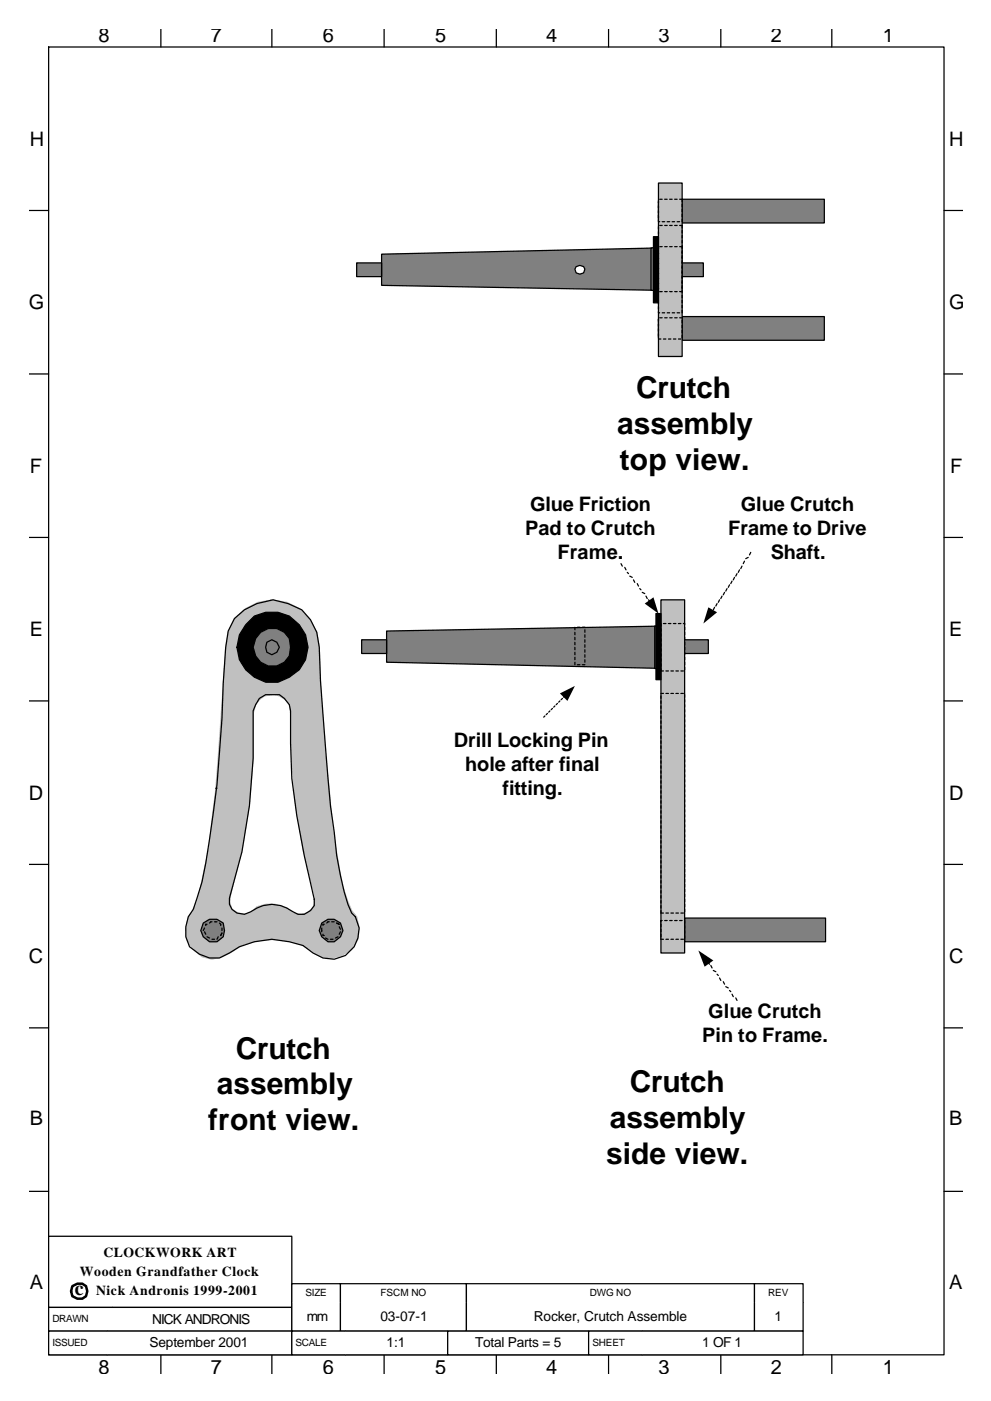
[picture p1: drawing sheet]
<svg xmlns="http://www.w3.org/2000/svg" width="210mm" height="297mm" viewBox="0 0 210 297" stroke-linecap="round" stroke-linejoin="round" font-family="sans-serif">
<g fill="#808080" stroke="#000" stroke-width=".26">
<path d="M82 133.8l59-1.1v9l-59-1.3z" fill-rule="evenodd"/>
<path d="M76.7 135.6h5.3v3h-5.3z" fill-rule="evenodd"/>
<path d="M145 135.6h5.3v3h-5.3z" fill-rule="evenodd"/>
<path d="M138.9 132.7h6.1v9h-6.1z" fill-rule="evenodd"/>
</g>
<g fill="none" stroke="#000" stroke-width=".26">
<path d="M122 133v.5M122 134.1v.5M122 135.1v.5M122 136.2v.5M122 137.2v.6M122 138.3v.5M122 139.3v.6M122.5 133h.5M123.6 133h.5M124.1 133.5v.6M124.1 134.6v.5M124.1 135.6v.6"/>
<path d="M124.1 136.7v.5M124.1 137.8v.5M124.1 138.8v.5M124.1 139.9v.5M122 140.4v.5M122.5 140.9h.5M123.6 140.9h.5"/>
</g>
<path d="M200.3 252.6h4z" fill="#fff"/>
<g fill="none" stroke="#000" stroke-width=".26">
<path d="M10.3 10h190v277.2h-190zM34.1 6.2v3.8M57.7 6.2v3.8M81.5 6.2v3.8M105.3 6.2v3.8M129.1 6.2v3.8M152.9 6.2v3.8M176.5 6.2v3.8M6.3 44.6h4M200.3 44.6h4M6.3 79.3h4M200.3 79.3h4"/>
<path d="M6.3 113.9h4M200.3 113.9h4M6.3 148.6h4M200.3 148.6h4M6.3 183.3h4M200.3 183.3h4M6.3 217.9h4M200.3 217.9h4M6.3 252.6h4M200.3 252.6h4M34.1 287.2v4.1M57.7 287.2v4.1"/>
<path d="M81.5 287.2v4.1M105.3 287.2v4.1M129.1 287.2v4.1M152.9 287.2v4.1M176.5 287.2v4.1"/>
</g>
<path d="M10.3 262.1h51.6v15.1h-51.6z" fill-rule="evenodd" fill="#fff" stroke="#000" stroke-width=".26"/>
<path d="M61.9 272.2h10.3v3.9h-10.3z" fill-rule="evenodd" fill="#fff"/>
<path d="M61.9 276.1v-3.9h10.3v3.9" fill="none" stroke="#000" stroke-width=".26"/>
<path d="M72.2 272.2h26.8v3.9h-26.8z" fill-rule="evenodd" fill="#fff"/>
<path d="M72.2 276.1v-3.9h26.8v3.9" fill="none" stroke="#000" stroke-width=".26"/>
<path d="M99 272.2h61.1v3.9h-61.1z" fill-rule="evenodd" fill="#fff"/>
<path d="M99 276.1v-3.9h61.1v3.9" fill="none" stroke="#000" stroke-width=".26"/>
<path d="M160.1 272.2h10.3v3.9h-10.3z" fill-rule="evenodd" fill="#fff"/>
<path d="M160.1 276.1v-3.9h10.3v3.9" fill="none" stroke="#000" stroke-width=".26"/>
<path d="M10.3 277.2h13.5v5h-13.5z" fill-rule="evenodd" fill="#fff"/>
<path d="M23.8 277.2h-13.5v5h13.5" fill="none" stroke="#000" stroke-width=".26"/>
<path d="M23.8 277.2h38.1v5h-38.1z" fill-rule="evenodd" fill="#fff"/>
<path d="M23.8 277.2h38.1v5h-38.1" fill="none" stroke="#000" stroke-width=".26"/>
<path d="M61.9 276.1h10.3v6.1h-10.3z" fill-rule="evenodd" fill="#fff"/>
<path d="M61.9 276.1v6.1h10.3v-6.1" fill="none" stroke="#000" stroke-width=".26"/>
<path d="M72.2 276.1h26.8v6.1h-26.8z" fill-rule="evenodd" fill="#fff"/>
<path d="M72.2 276.1v6.1h26.8v-6.1" fill="none" stroke="#000" stroke-width=".26"/>
<path d="M99 276.1h61.1v6.1h-61.1z" fill-rule="evenodd" fill="#fff"/>
<path d="M99 276.1v6.1h61.1v-6.1" fill="none" stroke="#000" stroke-width=".26"/>
<path d="M160.1 276.1h10.3v6.1h-10.3z" fill-rule="evenodd" fill="#fff"/>
<path d="M160.1 276.1v6.1h10.3v-6.1" fill="none" stroke="#000" stroke-width=".26"/>
<path d="M10.3 282.2h12.5v5h-12.5z" fill-rule="evenodd" fill="#fff"/>
<path d="M22.8 282.2h-12.5v5h12.5" fill="none" stroke="#000" stroke-width=".26"/>
<path d="M22.8 282.2h39.1v5h-39.1z" fill-rule="evenodd" fill="#fff"/>
<path d="M22.8 282.2h39.1v5h-39.1" fill="none" stroke="#000" stroke-width=".26"/>
<path d="M61.9 282.2h11.4v5h-11.4z" fill-rule="evenodd" fill="#fff"/>
<path d="M73.3 282.2h-11.4v5h11.4" fill="none" stroke="#000" stroke-width=".26"/>
<path d="M73.3 282.2h21.7v5h-21.7z" fill-rule="evenodd" fill="#fff"/>
<path d="M73.3 282.2h21.7v5h-21.7" fill="none" stroke="#000" stroke-width=".26"/>
<path d="M95 282.2h29.9v5h-29.9z" fill-rule="evenodd" fill="#fff" stroke="#000" stroke-width=".26"/>
<path d="M124.9 282.2h11.4v5h-11.4z" fill-rule="evenodd" fill="#fff"/>
<path d="M136.3 282.2h-11.4v5h11.4" fill="none" stroke="#000" stroke-width=".26"/>
<path d="M136.3 282.2h34.1v5h-34.1z" fill-rule="evenodd" fill="#fff"/>
<g fill="none" stroke="#000" stroke-width=".26">
<path d="M131.8 119.5l.2 .5M158 119l-.3 .5M158.7 118.2l-.5 .2M159.3 117.1l-.3 .6M132.6 120.3l.2 .5M133.1 121.4l.2 .2M133.6 122.1l.5 .3M134.4 122.9l.3 .6M135.2 123.7l.3 .6M135.7 124.8l.3 .3M136.3 125.6l.5 .3M137.1 126.4l.2 .5"/>
<path d="M137.6 127.2l.2 .2M151.6 128.8l-.3 .5M152.1 128l-.2 .5M152.7 127.2l-.3 .5M153.2 126.4l-.3 .5M153.7 125.6l-.2 .5M154.3 124.8l-.3 .5M154.8 124l-.3 .5M155.3 123.2l-.3 .5M155.8 122.4l-.2 .5M156.4 121.6l-.3 .5M156.9 120.8l-.3 .6"/>
<path d="M157.4 120l-.2 .6M150.3 204.2l.2 .2M150.8 204.7l.3 .5M151.3 205.8l.6 .2M152.1 206.6l.3 .2M152.7 207.3l.2 .6M153.5 208.1l.2 .6M154 209.2l.5 .3M154.8 210l.2 .3M155.3 210.8l.3 .5M156.1 211.6l.3 .5M136.3 282.2h34.1v5h-34.1"/>
</g>
<path d="M136.8 128l1.8-1.4 1.1 3.5zM150.3 128.8l1.8 1-2.9 2.4zM148.2 201.5l3.1 2.1-1.8 1.4z" fill="#000"/>
<g fill="#808080" stroke="#000" stroke-width=".26">
<path d="M140.2 195.2h5.1v3.9h-5.1z" fill-rule="evenodd"/>
<path d="M145.3 194.6h29.9v5.1h-29.9z" fill-rule="evenodd"/>
</g>
<path d="M140.2 127.2h5.1v74.9h-5.1z" fill-rule="evenodd" fill="#c0c0c0" stroke="#000" stroke-width=".26"/>
<g fill="none" stroke="#000" stroke-width=".26">
<path d="M49.7 131.1l2.2-1.8 2.6-1.3 3.4-.8 3.2 .8 2.9 1.3 1.9 2.1 1.3 2.7 .5 3.1 .3 7.2 .5 7.1a439.8 439.8 0 0 0 2.9 29.9 46.6 46.6 0 0 0 3.2 12.2l.8 .8a6 6 0 0 1-1.3 7.5 6 6 0 0 1-7.7 .2l-2.1-1.6-2.9-.8a15.7 15.7 0 0 0-12.7 2.4l-2.1 1h-2.2l-2.1-.8-2.1-1.6a7.2 7.2 0 0 1 .8-7.9 57.2 57.2 0 0 0 3.4-14.8 214.4 214.4 0 0 0 2.7-25.7l.3-7.4 .5-7.7 .5-3.4zM140.2 132.2v.5M140.2 133.3v.5M140.2 134.3v.5M140.2 135.4v.5M140.2 136.4v.6M140.2 137.5v.5M140.2 138.6v.5M140.2 139.6v.5M140.8 132.2h.5M141.8 132.2h.5M142.9 132.2h.5"/>
<path d="M143.9 132.2h.6M145 132.2h.3v.3M145.3 133v.5M145.3 134.1v.5M145.3 135.1v.5M145.3 136.2v.5M145.3 137.2v.6M145.3 138.3v.5M145.3 139.3v.6M115.6 151.8l-.2 .2M116.2 151.3l-.3 .2M116.7 150.7l-.3 .3"/>
<path d="M117.2 150.2l-.3 .3M117.7 149.7l-.2 .2M118.3 149.1l-.3 .3M118.8 148.6l-.3 .3M119.3 148.1l-.2 .2M119.9 147.5l-.3 .3M140.2 141.7v.6h.6M140.2 140.7v.5M140.2 147.5v.6M140.2 148.6v.5M140.2 149.7v.5M140.2 150.7v.6"/>
<path d="M140.2 151.8v.5M140.2 152.8v.6M140.2 153.9v.5M140.2 155v.5M140.2 156v.5M140.2 157.1v.5M140.2 158.1v.6M140.2 159.2v.5M140.2 147h.6M141.3 142.3h.5M141.3 147h.5M142.3 142.3h.6"/>
<path d="M142.3 147h.6M143.4 142.3h.5M143.4 147h.5M144.5 142.3h.5M144.5 147h.5M145.3 140.4v.5M145.3 141.5v.5M145.3 147.3v.5M145.3 148.3v.6M145.3 149.4v.5M145.3 150.5v.5M145.3 151.5v.5"/>
<path d="M145.3 152.6v.5M145.3 153.6v.6M145.3 154.7v.5M145.3 155.8v.5M145.3 156.8v.5M145.3 157.9v.5M145.3 158.9v.6M145.3 160v.5M140.2 160.2v.6M140.2 161.3v.5M140.2 162.4v.5M140.2 163.4v.6"/>
<path d="M140.2 164.5v.5M140.2 165.5v.6M140.2 166.6v.5M140.2 167.7v.5M140.2 168.7v.5M140.2 169.8v.5M140.2 170.8v.6M140.2 171.9v.5M140.2 172.9v.6M140.2 174v.5M140.2 175.1v.5M140.2 176.1v.6"/>
<path d="M140.2 177.2v.5M140.2 178.2v.6M140.2 179.3v.5M145.3 161v.6M145.3 162.1v.5M145.3 163.2v.5M145.3 164.2v.5M145.3 165.3v.5M145.3 166.3v.6M145.3 167.4v.5M145.3 168.5v.5M145.3 169.5v.5"/>
<path d="M145.3 170.6v.5M145.3 171.6v.6M145.3 172.7v.5M145.3 173.7v.6M145.3 174.8v.5M145.3 175.9v.5M145.3 176.9v.5M145.3 178v.5M145.3 179v.6M140.2 180.4v.5M140.2 181.4v.5M140.2 182.5v.5"/>
<path d="M140.2 183.5v.6M140.2 184.6v.5M140.2 185.6v.6M140.2 186.7v.5M140.2 187.8v.5M140.2 188.8v.6M140.2 189.9v.5M140.2 190.9v.6M140.2 192v.5M140.2 193.1v.5h.6M140.2 196v.5M140.2 197v.6"/>
<path d="M140.2 198.1v.5M140.2 199.1h.6M140.5 195.2h-.3v.2M141 195.2h.6M141.3 193.6h.5M141.3 199.1h.5M142.1 195.2h.5M142.3 193.6h.6M142.3 199.1h.6M143.1 195.2h.6M143.4 193.6h.5M143.4 199.1h.5"/>
<path d="M144.2 195.2h.5M144.5 193.6h.5M144.5 199.1h.5M145.3 180.1v.5M145.3 181.2v.5M145.3 182.2v.5M145.3 183.3v.5M145.3 184.3v.6M145.3 185.4v.5M145.3 186.4v.6M145.3 187.5v.5M145.3 188.6v.5"/>
<path d="M145.3 189.6v.5M145.3 190.7v.5M145.3 191.7v.6M145.3 192.8v.5M145.3 195.2v.5M145.3 196.2v.6M145.3 197.3v.5M145.3 198.3v.6"/>
</g>
<path d="M139.2 130.1h1v14h-1z" fill-rule="evenodd" fill="#000" stroke="#000" stroke-width=".26"/>
<path d="M118.8 147l3.2-1.6-1.6 3.2z" fill="#000"/>
<g fill="#c0c0c0" stroke="#c0c0c0" stroke-width=".26">
<path d="M57.4 127.2a10.1 10.1 0 0 1 10.3 10 356.9 356.9 0 0 0 2.1 30.2 150.7 150.7 0 0 0 3 20.6l1.8 5.1 1.1 1.3 .5 2.4a5.9 5.9 0 0 1-5.8 6.3l-1.9-.3-4.7-2.6-2.9-.8-3.8-.3v-7.4l2.2 .3 1.6 .5a3.3 3.3 0 0 0 4.3 1 3.3 3.3 0 0 0 1.5-4.1l-2.4-9.3-1.6-9.5-.8-9.8-.3-9.8-.2-1.6-.8-1.1-1.3-.8-1.6-.5v-5.8l2.1-.5a4.3 4.3 0 0 0 .8-6.4l-1.3-.8-1.9-.2z" fill-rule="evenodd"/>
<path d="M49.7 131.1l2.4-2.1 2.7-1.3 3.1-.5v6.1l-1.5 .2-1.4 .8-.8 1.3-.5 1.6 .8 2.1 1.3 1.4 1.9 .5v6.1a4.1 4.1 0 0 0-4 4 118.2 118.2 0 0 1-4.8 38.3l-.2 1.6 .5 1.6a3.3 3.3 0 0 0 5.3-.5l1.9-.6h2.1l-.3 7.4-3.4 .3-3.2 .8-2.4 1.6-2.1 1-2.1 .6-2.1-.6-1.9-1.5-1.3-1.9-.3-2.4 .6-2.6 .7-1.1 1.1-2.1 2.6-11.9 1.4-11.9 2.1-30.2 .5-3.1z" fill-rule="evenodd"/>
</g>
<path d="M68.5 196.2l1.1-.8h1.3l1.1 .8 .2 1.1-.2 1.3-1.1 .5h-1.3l-1.1-.5-.2-1.3z" fill-rule="evenodd" fill="#c0c0c0" stroke="#000" stroke-width=".26"/>
<path d="M55 148.1l1.4-.8h2.9l1 .8 1.1 1.3 .2 1.3a109.4 109.4 0 0 0 3 30.7l2.1 9.3v1.3a2.91 2.91 0 0 1-4.5 1.3 7.2 7.2 0 0 0-9 0 2.88 2.88 0 0 1-3.3 .1 2.88 2.88 0 0 1-1.2-3 115.9 115.9 0 0 0 5-39.7l.5-1.3z" fill="none" stroke="#000" stroke-width=".26"/>
<g fill="#c0c0c0" stroke="#000" stroke-width=".26">
<path d="M55.3 134.1a3.9 3.9 0 0 1 4.2-.5 3.9 3.9 0 0 1 2.1 3.6 3.9 3.9 0 0 1-2.9 4 3.9 3.9 0 0 1-4.5-2.1l-.5-1.9 .5-1.8z" fill-rule="evenodd"/>
<path d="M43.9 196l.8-.8h1.3l.8 .8 .3 1.3-.3 1-1 .6h-1.1l-1-.8-.3-1.1z" fill-rule="evenodd"/>
</g>
<path d="M45.8 167.1h.2" fill="none" stroke="#000" stroke-width=".26"/>
<path d="M43.1 195.7l1.3-.8h1.6l1.4 .8 .2 1.6-.2 1.3-1.4 1.1h-1.6l-1.3-1.1-.5-1.3z" fill-rule="evenodd" fill="#808080" stroke="#000" stroke-width=".26"/>
<path d="M43.7 196l1-.6h1.1l1 .6 .3 1.3-.3 1-1 .8h-1.1l-1-.8-.6-1z" fill-rule="evenodd" fill="#808080"/>
<path d="M43.4 196.8l-.3 .5M43.4 197.6l.3 .5M43.9 196h-.2v.2M43.9 198.6l.5 .3M45 195.4h-.3l-.3 .3M45 199.1h.5M45.5 195.4h.5M46.3 198.6l-.3 .5M46.6 195.7l.2 .3v.2M47.1 196.8v.5M47.1 197.8l-.3 .5" fill="none" stroke="#000" stroke-width=".26"/>
<g fill="#808080" stroke="#000" stroke-width=".26">
<path d="M54.5 133.3l2.1-.8a4.9 4.9 0 0 1 6.1 4.7 4.9 4.9 0 0 1-6.1 4.8l-2.1-.8a5.2 5.2 0 0 1 0-7.9z" fill-rule="evenodd"/>
<path d="M68.3 195.7l1.3-.8h1.3l1.3 .8 .6 1.6-.6 1.3-1.3 1.1h-1.3l-1.3-1.1-.6-1.3z" fill-rule="evenodd"/>
</g>
<path d="M68.5 196l1.1-.6h1.3l1.1 .6 .2 1.3-.2 1-1.1 .8h-1.3l-1.1-.8-.2-1z" fill-rule="evenodd" fill="#808080"/>
<path d="M68.3 196.8v.8M68.5 198.1v.2h.3M68.8 196h-.3v.2M69.1 198.9l.5 .2M69.8 195.4h-.2l-.3 .3M70.1 199.1h.5M70.4 195.4h.5M71.4 195.7l.6 .3M71.7 198.6l-.5 .3M72 196.5l.2 .5M72.2 197.6l-.2 .5" fill="none" stroke="#000" stroke-width=".26"/>
<path d="M54 130.6l-1.9 1.9a7.2 7.2 0 0 0 1.9 11.1l2.4 1h2.6l2.4-1a7.1 7.1 0 0 0 2.1-11.1 7.6 7.6 0 0 0-9.5-1.9zM55.3 134.1a3.9 3.9 0 0 1 4.2-.5 3.9 3.9 0 0 1 2.1 3.6 3.9 3.9 0 0 1-2.9 4 3.9 3.9 0 0 1-4.5-2.1l-.5-1.9 .5-1.8z" fill-rule="evenodd" fill="#000" stroke="#000" stroke-width=".26"/>
<g fill="#808080" stroke="#000" stroke-width=".26">
<path d="M56.6 136.2l1.1-.6 1 .6 .6 1-.6 1.1-1 .5-1.1-.5-.2-1.1z" fill-rule="evenodd"/>
<path d="M139.7 42.8h5v3.9h-5z" fill-rule="evenodd"/>
<path d="M144.7 42.2h30.2v5.1h-30.2z" fill-rule="evenodd"/>
<path d="M139.7 67.6h5v4h-5z" fill-rule="evenodd"/>
<path d="M144.7 67.1h30.2v5h-30.2z" fill-rule="evenodd"/>
<path d="M81 53.9l59-1.3v9l-59-1.1z" fill-rule="evenodd"/>
<path d="M75.7 55.7h5.3v2.9h-5.3z" fill-rule="evenodd"/>
<path d="M143.9 55.7h5.3v2.9h-5.3z" fill-rule="evenodd"/>
<path d="M138.1 52.6h5.8v9h-5.8z" fill-rule="evenodd"/>
</g>
<path d="M139.7 38.8h5v36.8h-5z" fill-rule="evenodd" fill="#c0c0c0" stroke="#000" stroke-width=".26"/>
<g fill="none" stroke="#000" stroke-width=".26">
<path d="M139.7 42.5v.5M139.7 43.6v.5M139.7 44.6v.6M139.7 45.7v.5M139.7 46.7v.3h.3M139.7 48.1v.5M139.7 49.1v.6M139.7 50.2v.5M139.7 51.2v.6M139.7 52.3v.8M139.7 53.4v.8M139.7 54.4v.8"/>
<path d="M139.7 55.5v.8M139.7 56.5v.8M139.7 57.6v.8M139.7 58.6v.8M139.7 59.7v.8M140 47.8h.5M140 42.2h.5M140 52.3h.5M140.5 47h.5M141 47.8h.6M141 42.2h.6M141 52.3h.6"/>
<path d="M141.6 47h.5M142.1 47.8h.5M142.1 42.2h.5M142.1 52.3h.5M142.6 47h.5M143.1 47.8h.6M143.1 42.2h.6M143.1 52.3h.6M143.7 47h.5M144.2 42.2h.5v.6M144.2 47.8h.5v.5M144.2 52.3h.5"/>
<path d="M144.7 43.3v.5M144.7 44.4v.5M144.7 45.4v.5M144.7 46.5v.5M144.7 48.9v.5M144.7 49.9v.5M144.7 51v.5M144.7 52v.8M144.7 53.1v.8M144.7 54.2v.7M144.7 55.2v.8M144.7 56.3v.8"/>
<path d="M144.7 57.3v.8M144.7 58.4v.8M144.7 59.4v.8M139.7 60.8v.8M139.7 61.8v.6M139.7 62.9v.5M139.7 63.9v.6M139.7 65v.5M139.7 66.1v.2h.3M139.7 67.6v.6M139.7 68.7v.5M139.7 69.8v.5"/>
<path d="M139.7 70.8v.5M139.7 71.9h.5M140 67.4h.5M140 61.8h.5M140.5 66.3h.5M140.8 71.9h.5M141 67.4h.6M141 61.8h.6M141.6 66.3h.5M141.8 71.9h.5M142.1 67.4h.5M142.1 61.8h.5"/>
<path d="M142.6 66.3h.5M142.9 71.9h.5M143.1 67.4h.6M143.1 61.8h.6M143.7 66.3h.5M143.9 71.9h.6M144.2 67.4h.5M144.2 61.8h.5M144.7 60.5v.8M144.7 61.6v.5M144.7 62.6v.5M144.7 63.7v.5"/>
<path d="M144.7 64.7v.6M144.7 65.8v.5M144.7 67.9v.5M144.7 69v.5M144.7 70v.6M144.7 71.1v.5"/>
</g>
<path d="M138.6 50.2h1.1v14h-1.1z" fill-rule="evenodd" fill="#000" stroke="#000" stroke-width=".26"/>
<path d="M122.2 56.5l.8-.2 .8 .2 .3 .6-.3 .8-.8 .2-.8-.2-.2-.8z" fill-rule="evenodd" fill="#fff" stroke="#000" stroke-width=".26"/>
<path d="M15.3 272.7l1.1-.5h1.1l.8 .5 .2 1.1-.2 1-.8 .5h-1.1l-1.1-.5-.2-1z" fill="none" stroke="#000" stroke-width=".53"/>
<g font-size="6.3">
<text x="134.9" y="84.3">Crutch</text>
<text x="131" y="92">assembly</text>
<text x="131.5" y="99.7">top view.</text>
<text x="50" y="224.5">Crutch</text>
<text x="46" y="232">assembly</text>
<text x="133.6" y="231.4">Crutch</text>
<text x="44.2" y="239.6">front view.</text>
<text x="129.4" y="239.1">assembly</text>
<text x="128.6" y="246.8">side view.</text>
</g>
<g font-size="4.2">
<text x="20.9" y="8.9">8</text>
<text x="44.7" y="8.9">7</text>
<text x="68.5" y="8.9">6</text>
<text x="92.3" y="8.9">5</text>
<text x="115.9" y="8.9">4</text>
<text x="139.7" y="8.9">3</text>
<text x="163.5" y="8.9">2</text>
<text x="187.3" y="8.9">1</text>
<text x="6.3" y="30.9">H</text>
<text x="201.3" y="30.9">H</text>
<text x="6.1" y="65.5">G</text>
<text x="201.3" y="65.5">G</text>
<text x="6.3" y="100.2">F</text>
<text x="201.6" y="100.2">F</text>
<text x="111.4" y="113.4">Pad to Crutch</text>
<text x="112.4" y="108.4">Glue Friction</text>
<text x="154.5" y="113.4">Frame to Drive</text>
<text x="157.2" y="108.4">Glue Crutch</text>
<text x="118.3" y="118.4">Frame.</text>
<text x="163.5" y="118.4">Shaft.</text>
<text x="6.3" y="134.8">E</text>
<text x="201.3" y="134.8">E</text>
<text x="96.3" y="158.4">Drill Locking Pin</text>
<text x="98.7" y="163.4">hole after final</text>
<text x="6.1" y="169.5">D</text>
<text x="106.6" y="168.5">fitting.</text>
<text x="201.3" y="169.5">D</text>
<text x="6.1" y="204.2">C</text>
<text x="201.3" y="204.2">C</text>
<text x="150.3" y="215.8">Glue Crutch</text>
<text x="149" y="220.8">Pin to Frame.</text>
<text x="6.3" y="238.6">B</text>
<text x="201.3" y="238.6">B</text>
<text x="6.3" y="273.2">A</text>
<text x="15.9" y="274.5">c</text>
<text x="201.3" y="273.2">A</text>
<text x="20.9" y="291.2">8</text>
<text x="44.7" y="291.2">7</text>
<text x="68.5" y="291.2">6</text>
<text x="92.3" y="291.2">5</text>
<text x="115.9" y="291.2">4</text>
<text x="139.7" y="291.2">3</text>
<text x="163.5" y="291.2">2</text>
<text x="187.3" y="291.2">1</text>
</g>
<g font-size="2.9">
<text x="22" y="266.6">CLOCKWORK ART</text>
<text x="16.9" y="270.6">Wooden Grandfather Clock</text>
<text x="20.4" y="274.5">Nick Andronis 1999-2001</text>
<text x="32.3" y="280.6">NICK ANDRONIS</text>
<text x="65.1" y="280.1">mm</text>
<text x="80.7" y="280.1">03-07-1</text>
<text x="113.2" y="280.1">Rocker, Crutch Assemble</text>
<text x="164.3" y="280.1">1</text>
<text x="31.7" y="285.7">September 2001</text>
<text x="82" y="285.7">1:1</text>
<text x="100.8" y="285.7">Total Parts = 5</text>
<text x="149" y="285.7">1 OF 1</text>
</g>
<g font-size="2.1">
<text x="64.8" y="274.8">SIZE</text>
<text x="80.7" y="274.8">FSCM NO</text>
<text x="125.1" y="274.8">DWG NO</text>
<text x="163" y="274.8">REV</text>
<text x="11.1" y="280.4">DRAWN</text>
<text x="11.1" y="285.4">ISSUED</text>
<text x="62.7" y="285.4">SCALE</text>
<text x="125.7" y="285.4">SHEET</text>
</g>
</svg>
